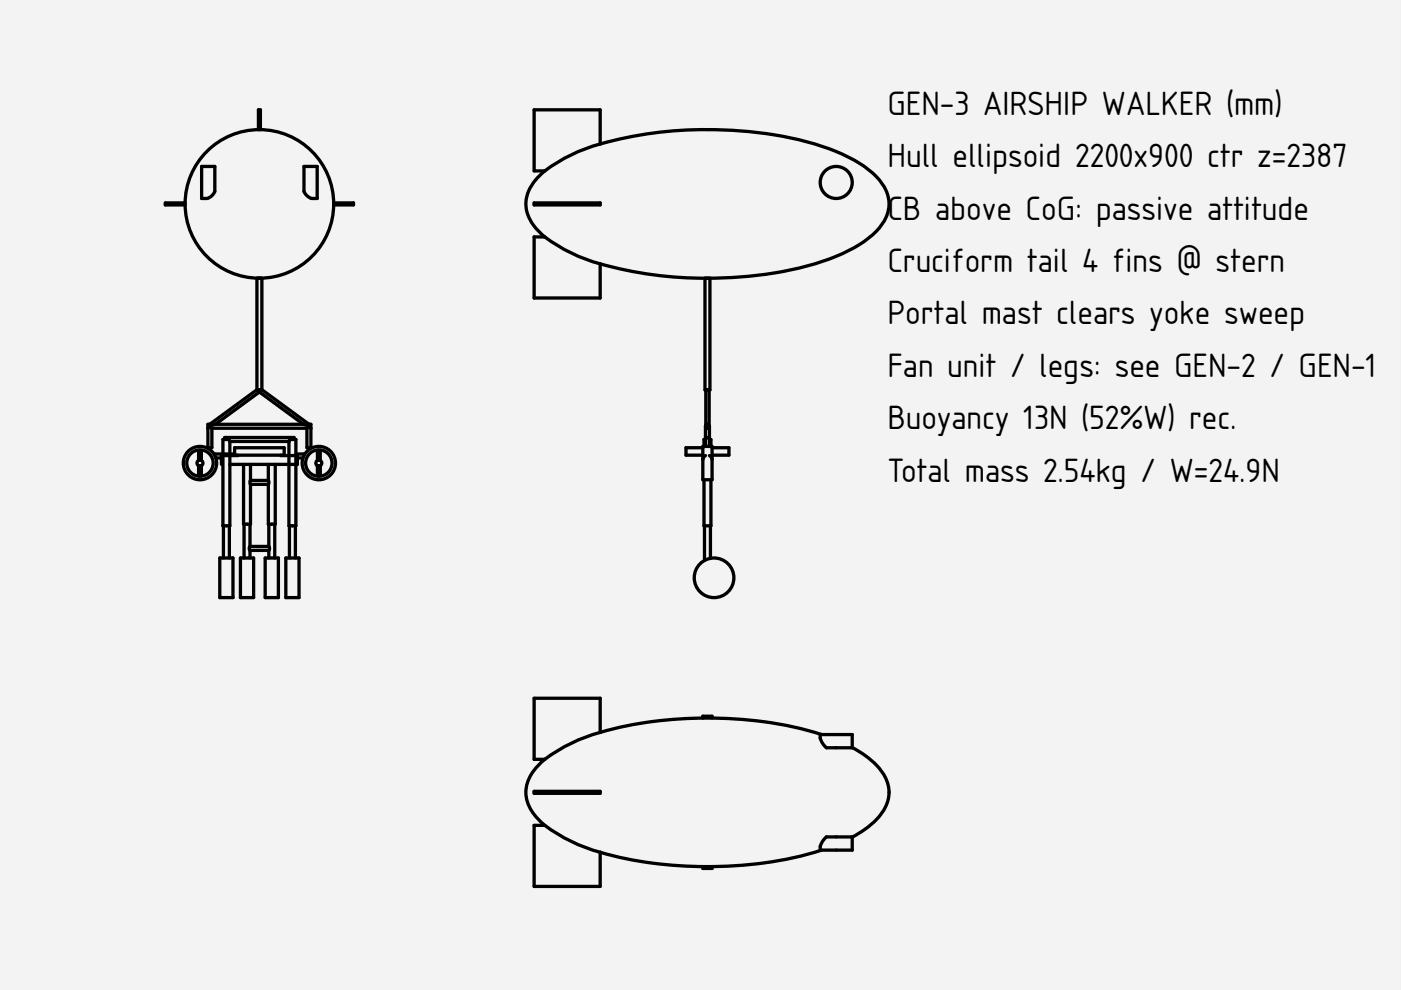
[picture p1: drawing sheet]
<svg xmlns="http://www.w3.org/2000/svg" width="297mm" height="210mm" viewBox="0 0 297 210" stroke-linecap="round" stroke-linejoin="round" font-family="sans-serif">
<path d="M0 0h297v210h-297z" fill-rule="evenodd" fill="#f1f3f5"/>
<path d="M0 0h297v210h-297zM0 0v210h297v-210z" fill="#000"/>
<g fill="#f1f3f5">
<path d="M45.7 90l9.3-6.9 9.3 6.9z"/>
<path d="M40.1 95.5a3.5 3.5 0 0 1 5.4 1.1v-.3h1.8v-3.1h.3v-.4h14.7v.4h.4v3.1h1.7v.3a3.5 3.5 0 0 1 6.1-.5 3.5 3.5 0 0 1-2.3 5.6 3.5 3.5 0 0 1-4-4.6h-1.2v1.4h-4.6l-.1 19.8h.7v8.4h-2.8v-8.4h.8v-1.6h-4v1.6h.8v8.4h-2.8v-8.4h.7l-.1-19.8h-2.9l-.1 19.8h.8v8.4h-2.8v-8.4h.8l-.1-21.7h-.4v1.9v-1.4h-1.1a3.5 3.5 0 0 1-4.3 4.5 3.5 3.5 0 0 1-1.4-6.1z" fill-rule="evenodd"/>
<path d="M43.9 32a15.7 15.7 0 0 1 11.1-4.5 15.7 15.7 0 0 0-13.8 23.3 15.7 15.7 0 0 0 27 1 15.7 15.7 0 0 0-12.1-24.3h-1.1a15.7 15.7 0 0 1 15.7 15.9h4.2v-.4h-4.2h4.2v.4h-4.2a15.8 15.8 0 0 1-15.5 15.6h.3v23.6l10 7.4h.4v4.9h-.8v-4.1h-20.2v4.1h-.8v-4.9h.4l10-7.4v-23.6h.5a15.7 15.7 0 0 1-15.7-16h-4.3v.4h4.3h-4.3v-.4h4.3a15.7 15.7 0 0 1 4.6-11z" fill-rule="evenodd"/>
<path d="M53.1 102.7h3.8l.1 13.2h-4z" fill-rule="evenodd"/>
<path d="M48.7 96.6v1.9h14.3v-1.9h-.3l-.1 21.7h.8v8.4h-2.8v-8.4h.8l-.1-21.7z" fill-rule="evenodd"/>
<path d="M48.7 93.6h12.6v2.7v-2.7l.1-.4h1.3v3.1h1.7v.3l-.2 .5h-1.2v-.5h-3.5l.7-.1v-1.6h-10.5v1.4h-1z" fill-rule="evenodd"/>
<path d="M54.5 59h1v23.7l-1-.1z" fill-rule="evenodd"/>
<path d="M51 118.3h2.8v8.4h-2.8z" fill-rule="evenodd"/>
<path d="M46.6 118.3h2.8v8.4h-2.8z" fill-rule="evenodd"/>
<path d="M60.6 118.3h2.8v8.4h-2.8z" fill-rule="evenodd"/>
<path d="M56.2 118.3h2.8v8.4h-2.8z" fill-rule="evenodd"/>
<path d="M47.3 96.6h1.4v14.9h-1.4z" fill-rule="evenodd"/>
<path d="M61.3 96.6h1.4v14.9h-1.4z" fill-rule="evenodd"/>
<path d="M56.9 98.5h1.5v12.6h-1.5v-8.4l.1-.6-.1-.2z" fill-rule="evenodd"/>
<path d="M51.6 98.5h1.5v3.4l-.1 .2 .1 .6v8.4h-1.5z" fill-rule="evenodd"/>
<path d="M64.4 35.3h2.8v6.8a2.43 2.43 0 0 1-2.8-1.5z" fill-rule="evenodd"/>
<path d="M42.7 35.3h2.8v5.3l-.4 .7a2.31 2.31 0 0 1-2.4 .8z" fill-rule="evenodd"/>
<path d="M44.1 90l.7 .1 .9-.1h18.6a1.18 1.18 0 0 0 1.2 0h.4v.8l-.4-.4-.4 .4h-20.2l-.4-.4-.4 .4z" fill-rule="evenodd"/>
<path d="M49.7 94.9h10.5v1.6h-10.5z" fill-rule="evenodd"/>
<path d="M53.1 98.5h3.8v3.4h-3.8z" fill-rule="evenodd"/>
<path d="M47.6 92.8h14.7v.4h-.9l-.1 .4h-12.6l-.1-.4h-1z" fill-rule="evenodd"/>
<path d="M57 111.1h1.3v7.2h-1.3v-1.6a.63 .63 0 0 0 0-.8z" fill-rule="evenodd"/>
<path d="M51.7 111.1h1.3v4.8a.63 .63 0 0 0 0 .8v1.6h-1.3z" fill-rule="evenodd"/>
<path d="M44.5 90l10-7.4 .5 .1v.4l-9.3 6.9-.9 .1z" fill-rule="evenodd"/>
<path d="M55 82.7l.5-.1 10 7.4a1.18 1.18 0 0 1-1.2 0l-9.3-6.9z" fill-rule="evenodd"/>
<path d="M61.4 111.5h1.2v6.8h-1.2z" fill-rule="evenodd"/>
<path d="M47.4 111.5h1.2v6.8h-1.2z" fill-rule="evenodd"/>
<path d="M47.3 93.2h1.3l.1 .4v2.7h-1.4z" fill-rule="evenodd"/>
<path d="M44.1 90.8l.4-.4 .4 .4v4.1h-.8z" fill-rule="evenodd"/>
<path d="M65.5 90.4l.4 .4v4.1h-.8v-4.1z" fill-rule="evenodd"/>
<path d="M53 115.9h4a.63 .63 0 0 1 0 .8h-4a.63 .63 0 0 1 0-.8z" fill-rule="evenodd"/>
<path d="M53.1 101.9h3.8l.1 .5-.1 .3h-3.8l-.1-.6z" fill-rule="evenodd"/>
<path d="M45.5 96.3h4.2v.2l.7 .1h-3.5v.5h-1.1z" fill-rule="evenodd"/>
<path d="M42.1 98.8h.5v2h-.5z" fill-rule="evenodd"/>
<path d="M42.2 95.5h.5v2.1h-.5z" fill-rule="evenodd"/>
<path d="M67.3 95.5h.6v2.1h-.6z" fill-rule="evenodd"/>
<path d="M67.3 98.8h.5v2h-.5z" fill-rule="evenodd"/>
<circle cx="67.6" cy="98.2" r="3.5"/>
<circle cx="42.4" cy="98.2" r="3.5"/>
<circle cx="67.6" cy="98.2" r="2.8"/>
<circle cx="42.4" cy="98.2" r="2.8"/>
</g>
<path d="M42.1 95.5v2.1M42.7 98.8v2M67.3 95.5v2.1M67.9 98.8v2" fill="none" stroke="#f1f3f5" stroke-width=".21"/>
<g fill="#f1f3f5">
<path d="M55 59h.2z" fill-rule="evenodd"/>
<path d="M67.3 95.5h.6v2.1h-.3a.66 .66 0 0 1 .6 .8 .66 .66 0 0 1-.9 .4v2h.6v-2h-.3a.66 .66 0 0 0 .6-.8 .66 .66 0 0 0-.9-.4z" fill-rule="evenodd"/>
<path d="M42.1 95.5h.6v2.1h-.3a.66 .66 0 0 1 .6 .8 .66 .66 0 0 1-.9 .4v2h.6v-2h-.3a.66 .66 0 0 0 .6-.8 .66 .66 0 0 0-.9-.4z" fill-rule="evenodd"/>
<path d="M54.8 23.3v4.2v-4.2h.4v4.2v-4.2z" fill-rule="evenodd"/>
</g>
<g fill="none" stroke="#000" stroke-width=".7">
<path d="M42.7 35.3h2.8v5.3l-.4 .7a2.31 2.31 0 0 1-2.4 .8zM54.8 27.5v-4.2h.4v4.2M64.4 35.3h2.8v6.8a2.43 2.43 0 0 1-2.8-1.5zM39.3 43h-4.3v.4h4.3M54.8 59h.1M55.2 59h.1M70.7 43h4.2v.4h-4.2M42.1 95.5h.6v2.1h-.6zM42.1 98.8h.6l-.1 2h-.5zM42.2 95.5v2.1M44.1 90.8l.4-.4 .4 .4M44.5 90l.3 .1 .9-.1"/>
<path d="M44.5 90h-.4v4.9h.8v-4.1M44.9 90.8h20.2M45.7 90h18.6M45.8 97.1h1.1M47.3 96.6v14.9h1.4v-14.9M47.6 93.2v-.4h14.7v.4M48.7 93.6l-.1-.4h-1.3v3.1M48.7 93.6v2.7M48.7 93.6h12.6M49.7 96.3h-4.2v.3M49.7 94.9h10.5v1.6h-10.5zM50.4 96.5l-3.5 .1v1.9"/>
<path d="M51.6 98.5v12.6h1.5v-8.4M53.1 98.5v3.4M54.5 82.6h1M54.5 82.6l-10 7.4M54.5 82.6v-23.6h1v23.6M55 82.7v.4M55 83.1l9.3 6.9M55 83.1l-9.3 6.9M55.5 82.6l10 7.4M56.9 98.5v3.4M58.4 98.5v12.6h-1.5v-8.4M59.5 96.5l3.5 .1v1.9h-14.3"/>
<path d="M61.3 93.6l.1-.4h1.3v3.1h1.7v.3M61.3 96.6v14.9h1.4v-14.9M61.3 93.6v2.7M63 97.1h1.2M64.3 90a1.18 1.18 0 0 0 1.2 0M65.1 90.8l.4-.4 .4 .4M65.5 90h.4v4.9h-.8v-4.1M67.3 95.5h.6v2.1h-.6zM67.3 98.8h.6v2h-.6zM67.3 95.5v2.1M67.8 98.8v2M46.6 118.3h2.8v8.4h-2.8z"/>
<path d="M47.4 111.5v6.8M48.6 111.5v6.8M51 118.3h2.8v8.4h-2.8zM51.7 111.1v7.2M53 115.9a.63 .63 0 0 0 0 .8M53 115.9h4M53 116.7h4M53 111.1v4.8M53 116.7v1.6M53.1 101.9l-.1 .5 .1 .3M53.1 101.9h3.8M53.1 102.7h3.8"/>
<path d="M56.2 118.3h2.8v8.4h-2.8zM56.9 101.9l.1 .2-.1 .6M57 115.9a.63 .63 0 0 1 0 .8M57 111.1v4.8M57 116.7v1.6M58.3 111.1v7.2M60.6 118.3h2.8v8.4h-2.8zM61.4 111.5v6.8M62.6 111.5v6.8"/>
<circle cx="55" cy="43.2" r="15.8"/>
<circle cx="42.4" cy="98.2" r="3.5"/>
<circle cx="42.4" cy="98.2" r="2.8"/>
<circle cx="42.4" cy="98.2" r=".63"/>
<circle cx="67.6" cy="98.2" r="3.5"/>
<circle cx="67.6" cy="98.2" r="2.8"/>
<circle cx="67.6" cy="98.2" r=".63"/>
</g>
<g fill="#f1f3f5">
<path d="M113.2 50.2h2.3a34.8 34.8 0 0 0 11.7 5.7v7.3h-14z" fill-rule="evenodd"/>
<path d="M113.2 23.3h14v7.2a34.8 34.8 0 0 0-11.7 5.7h-2.3z" fill-rule="evenodd"/>
<path d="M150 27.5a72.6 72.6 0 0 1 28.6 5.2 18.9 18.9 0 0 1 9 7.2 7.2 7.2 0 0 1-1.4 8.6 28.6 28.6 0 0 1-13 7.3 80.8 80.8 0 0 1-23.2 3.2h.5l-.1 34.2h.3v1.4h.3v.3h3.5v1.6h-3.5v5.2h-.3l-.1 16.7a4.2 4.2 0 0 1 4.9 5.1 4.2 4.2 0 0 1-6.6 2.4 4.2 4.2 0 0 1 .5-7.1l-.1-17.1h-.3v-5.2h-3.6v-1.6h3.6v-.3h.3v-1.4h.3l-.1-34.2h.1a79.5 79.5 0 0 0 26.7-4.2 23.6 23.6 0 0 0 10.7-7.2 7.3 7.3 0 0 0-.8-9.7 28.6 28.6 0 0 0-13-7.2 80.8 80.8 0 0 0-23.2-3.2z" fill-rule="evenodd"/>
<path d="M113.2 23.3h14v7.2a81.5 81.5 0 0 1 22.8-3 76.5 76.5 0 0 0-27.3 4.6 25.4 25.4 0 0 0-8.9 5.7 7.4 7.4 0 0 0 .1 10.9l1.6 1.5h-2.3v13h14v-7.3a82 82 0 0 0 23.3 3.1v23.7h-1v-23.7h.5a76.5 76.5 0 0 1-27.3-4.6 24.5 24.5 0 0 1-9.2-6.1 7.4 7.4 0 0 1 .6-10.8l1.4-1.3h-2.3z" fill-rule="evenodd"/>
<path d="M149.3 101.7h1.4v9.8h-1.4z" fill-rule="evenodd"/>
<path d="M149 94.6h2v2.9l-.2-.5-.4-.4 .4 .4 .2 .5v4.2h-2v-4.2l.2-.5 .4-.4-.4 .4-.2 .5z" fill-rule="evenodd"/>
<path d="M149.4 111.5h1.2v6.9l-1.2 .4z" fill-rule="evenodd"/>
<circle cx="151.4" cy="122.5" r="4.2"/>
<circle cx="177.3" cy="38.7" r="3.4"/>
</g>
<path d="M113.2 43.2h14" fill="none" stroke="#f1f3f5" stroke-width=".42"/>
<g fill="#f1f3f5">
<path d="M151 94.9h3.5v1.6h-3.5z" fill-rule="evenodd"/>
<path d="M145.4 94.9h3.6v1.6h-3.6z" fill-rule="evenodd"/>
<path d="M149.6 82.7h.7v7.4a.42 .42 0 0 0-.7 0z" fill-rule="evenodd"/>
<path d="M149.6 90.4a.42 .42 0 0 0 .4 .4 .42 .42 0 0 0 .4-.4v2.8l-.2-.4h-.2l.4 .2v.2v1.4h-.8z" fill-rule="evenodd"/>
<path d="M149.6 90.1a.42 .42 0 0 1 .8 .1 .42 .42 0 0 1-.4 .6v-.4v.4a.42 .42 0 0 1-.4-.7z" fill-rule="evenodd"/>
<path d="M150.4 93.2h.3v1.4h-.3z" fill-rule="evenodd"/>
<path d="M149.3 93.2h.3v1.4h-.3z" fill-rule="evenodd"/>
</g>
<g fill="none" stroke="#000" stroke-width=".7">
<path d="M115.5 36.2a8.9 8.9 0 0 0-3.9 8.2 10.2 10.2 0 0 0 3.9 5.8M127.2 30.5a85.7 85.7 0 0 1 47.1 .5 26.4 26.4 0 0 1 12.3 7.4 7.3 7.3 0 0 1-.4 10.1 28.6 28.6 0 0 1-13 7.3 86.2 86.2 0 0 1-46 .1M127.2 30.5a34.7 34.7 0 0 0-11.7 5.7M127.2 30.5v-7.2h-14v12.9h2.3M113.2 43h14v.4h-14zM115.5 50.2a34.7 34.7 0 0 0 11.7 5.7M115.5 50.2h-2.3v13h14v-7.3M149.5 59h1v23.7h-1zM149 94.9h-3.6v1.6h3.6M149 94.6h2v7.1h-2zM149.6 93.2h-.3v1.4M149.6 90.4v4.2"/>
<path d="M149.6 96.6l-.4 .4-.2 .5M149.6 82.7v7.4M150 92.8l.4 .2v.2h.3v1.4M150 90.4v.4M150.3 82.7v7.4M150.4 96.6l.4 .4 .2 .5M150.4 90.4v4.2M151 94.9h3.5v1.6h-3.5M149.3 101.7v9.8h1.4v-9.8M149.4 111.5v7.3M150.6 111.5v6.9"/>
<circle cx="177.3" cy="38.7" r="3.4"/>
<circle cx="150" cy="90.4" r=".42"/>
<circle cx="151.4" cy="122.5" r="4.2"/>
</g>
<g fill="#f1f3f5">
<path d="M113.2 148h14v7.3a80.8 80.8 0 0 1 21.8-3.1v-.3h2v.4a85.8 85.8 0 0 1 23.5 3.4h6.2v2.8a15.9 15.9 0 0 1 7.3 6.9 7.7 7.7 0 0 1-2.5 8.7l-2.1 1.7-2.7 1.7v2.7h-6.5l-23.2 3.5a78.9 78.9 0 0 0 23.2-3.5l-23.2 3.5v.4h-2v-.4l-21.8-3a80.8 80.8 0 0 0 21.8 3l-21.8-3v7.2h-14v-12.9h2.3a8.8 8.8 0 0 1-3.9-8.2 10.4 10.4 0 0 1 3.9-5.8h-2.3z" fill-rule="evenodd"/>
<path d="M114.2 162.2a31.8 31.8 0 0 1 13-6.9l21.8-3.1a80.8 80.8 0 0 0-21.8 3.1l21.8-3.1 2 .1 23.2 3.4a78.9 78.9 0 0 0-23.2-3.4l23.2 3.4h-.2a2.86 2.86 0 0 0 1.2 2.8h5.5a15.9 15.9 0 0 1 7.3 6.9 7.7 7.7 0 0 1-2.5 8.7l-2.1 1.7-2.7 1.7-5.5-.1a2.86 2.86 0 0 0-1.2 2.8h.2a84.9 84.9 0 0 1-50.4-.6 24.9 24.9 0 0 1-10.4-6.7 7.3 7.3 0 0 1 .4-10.3z" fill-rule="evenodd"/>
<path d="M113.2 148h14v7.3a34.8 34.8 0 0 0-11.7 5.7h-2.3z" fill-rule="evenodd"/>
<path d="M113.2 175h2.3a34.8 34.8 0 0 0 11.7 5.7v7.2h-14z" fill-rule="evenodd"/>
<path d="M173.9 155.7h6.8v2.8h-5.5l-.6-.7a2.91 2.91 0 0 1-.7-2.1z" fill-rule="evenodd"/>
<path d="M174.9 177.8l.3-.4h5.5v2.8h-6.8a2.98 2.98 0 0 1 1-2.4z" fill-rule="evenodd"/>
</g>
<path d="M113.2 168h14" fill="none" stroke="#f1f3f5" stroke-width=".42"/>
<g fill="#f1f3f5">
<path d="M149 151.9h2v.4l-2-.1z" fill-rule="evenodd"/>
<path d="M149 183.7h2v.4h-2z" fill-rule="evenodd"/>
</g>
<g fill="none" stroke="#000" stroke-width=".7">
<path d="M127.2 155.3a34.7 34.7 0 0 0-11.7 5.7M127.2 155.3a86 86 0 0 1 47 .4M127.2 155.3v-7.3h-14v13h2.3M149 152.2v-.3h2v.4M173.9 155.7h6.8v2.8h-5.5l-.6-.7a2.91 2.91 0 0 1-.7-2.1zM180.7 158.5a15.9 15.9 0 0 1 7.3 6.9 7.7 7.7 0 0 1-2.5 8.7l-2.1 1.7-2.7 1.7M113.2 167.8h14v.4h-14zM115.5 161a8.8 8.8 0 0 0-3.9 8.2 10.4 10.4 0 0 0 3.9 5.8M115.5 175a34.7 34.7 0 0 0 11.7 5.7M115.5 175h-2.3v12.9h14v-7.2M174.9 177.8l.3-.4h5.5v2.8h-6.8a3.1 3.1 0 0 1 1-2.4zM151 183.7v.4h-2v-.4"/>
<path d="M174.2 180.2a86 86 0 0 1-47 .5"/>
</g>
<g font-size="6.7">
<text x="188.1" y="24.4">GEN-3 AIRSHIP WALKER (mm)</text>
<text x="188.1" y="35.5">Hull ellipsoid 2200x900 ctr z=2387</text>
<text x="188.1" y="46.6">CB above CoG: passive attitude</text>
<text x="188.1" y="57.7">Cruciform tail 4 fins @ stern</text>
<text x="188.1" y="68.8">Portal mast clears yoke sweep</text>
<text x="188.1" y="79.9">Fan unit / legs: see GEN-2 / GEN-1</text>
<text x="188.1" y="91">Buoyancy 13N (52%W) rec.</text>
<text x="188.1" y="102.1">Total mass 2.54kg / W=24.9N</text>
</g>
</svg>
